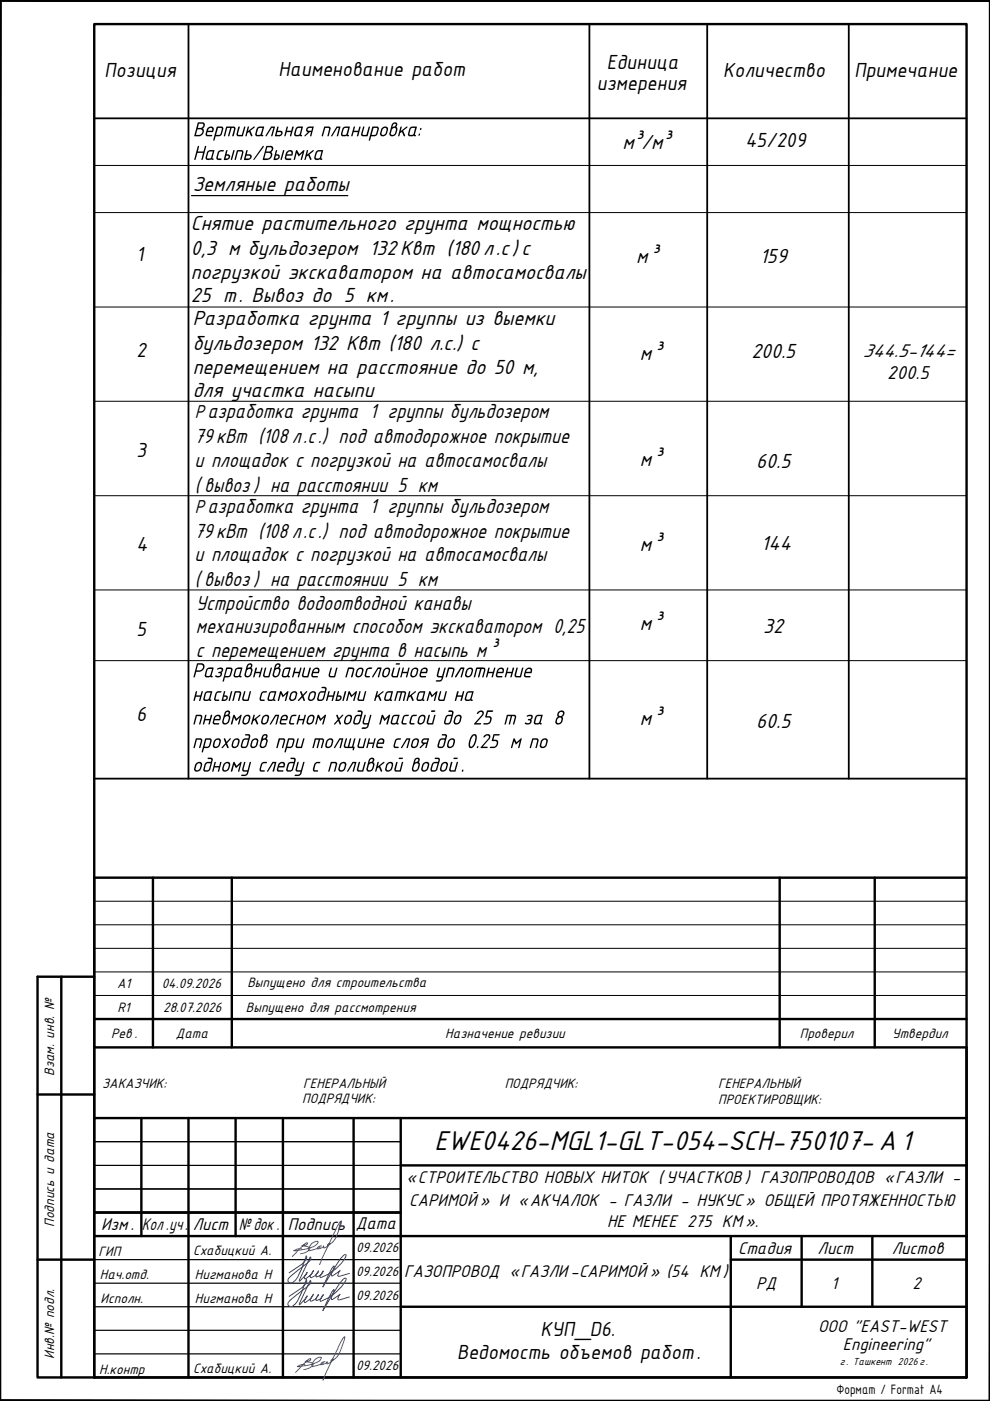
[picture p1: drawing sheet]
<svg xmlns="http://www.w3.org/2000/svg" width="210mm" height="297mm" viewBox="0 0 210 297" stroke-linecap="round" stroke-linejoin="round" font-family="sans-serif">
<!-- layer: _SHTAMP -->
<g fill="#000" stroke="#000" stroke-width=".21">
<path d="M0 .1l.2 .2h209.6zM0 .1h209.9l-.1 .2z"/>
<path d="M209.9 .1l-.1 .2v296.6zM209.9 .1v296.9l-.1-.1z"/>
<path d="M.2 .3l-.2 296.7 .2-.1zM0 .1l.2 .2-.2 296.7z"/>
<path d="M.2 296.9l209.7 .1-.1-.1zM.2 296.9l209.7 .1h-209.9z"/>
</g>
<g fill="none" stroke="#000" stroke-width=".51">
<path d="M20 5.1h184.9v286.9h-184.9zM13 207.1v84.9M20 207.1h-12v84.9h12M8 232.1h12M20 237.1h184.9v54.9h-184.9zM20 222.1v15M30 237.1v25M40 237.1v54.9M50 237.1v25M60 237.1v54.9M75 237.1v54.9M85 237.1v54.9"/>
<path d="M204.9 222.1v15M20 257.1h65M85 247.1h119.9M8 267.1h12M20 262.1h184.9M85 277.1h119.9M154.9 267.1h50M154.9 262.1v29.9M170 262.1v15M185 262.1v15"/>
</g>
<path d="M20 247.1h65M20 252.1h65M20 242h65M20 277.1h65M20 267.1h65M20 272.1h65M20 282.1h65M20 287h65" fill="none" stroke="#000" stroke-width=".25"/>
<!-- layer: SHTAMP -->
<path d="M32.4 186.1v36M49.1 186.1v36M165.3 186.1v36M185.5 186.1v36M204.9 186.1h-184.9v36h184.9M20 216.1h184.9" fill="none" stroke="#000" stroke-width=".51"/>
<path d="M20 196.1h184.9M20 191.1h184.9M20 211.1h184.9M20 206.1h184.9M20 201.1h184.9" fill="none" stroke="#000" stroke-width=".21"/>
<!-- layer: 0 -->
<path d="M40 5.1v160M125 5.1v160M149.9 5.1v160M180 5.1v160M20 25.1h184.9M20 165.1h184.9" fill="none" stroke="#000" stroke-width=".38"/>
<path d="M20 35.1h184.9M20 45.1h184.9M20 65.1h184.9M20 85.1h184.9M20 105.1h184.9M20 125.1h184.9M20 140.1h184.9" fill="none" stroke="#000" stroke-width=".21"/>
<path d="M40.6 41.5h33.1" fill="none" stroke="#000" stroke-width=".25"/>
<g fill="#000">
<path d="M62.7 31.9h.3l.5 .8 1-.9-.5 2.1h-.2v-.1l.3-1.4-.8 .8-.4-.8-.3 1.4-.2 .1h-.2zM65.1 31.9h.2l-.2 .9 1.2-1 .2 .1-.9 .9 .4 .9-.1 .2-.5-.9-.4 .2-.2 .7h-.3zM68.7 26.9l1.1-.1 .3 .3-.5 1.8h-.2l.4-1.6-.2-.2h-.6l-.5 1.8h-.3zM71.3 27l.1-.2 .8 .1-.5 2-.3-.1 .4-1.7h-.3l-1 1.7-.3 .1zM75 26.9h.3l-.2 .8h.8l.3-.8h.3l-.6 2h-.3l.3-.9h-.9l-.3 .9h-.2zM77 26.9h.3l-.4 1.4 .1 .3h.7l.4-1.7 .3-.1v.2l-.5 1.9h-1a.41 .41 0 0 1-.3-.6zM84.9 26.9l.3-.1-.2 1 1.2-1 .2 .1-.9 .8 .4 1.2h-.3l-.4-.9-.4 .2-.1 .7h-.3zM71.3 151.6h.3l.3 .7 .7-.8 .2 .1-.8 1 .3 .8-.1 .2h-.2l-.3-.7-.7 .7h-.2v-.1l.8-.9zM72 156.6h.8l-.5 1.9-.3 .1 .4-1.8h-.3l-1.1 1.8h-.2zM73.9 146.6h.3l.4 .8 .9-.9 .2 .1-.6 2-.2-.1 .4-1.4-.8 .8-.5-.8-.3 1.4-.3 .1zM73.3 156.6h.3l-.4 1.6 .5 .1 .5-1.6 .3-.2-.5 1.8h.6l.5-1.6 .3-.1-.5 1.7 .3 .1-.2 .7-.2-.1v-.4h-1.6l-.2-.1-.1-.5zM76.2 146.6h.3l-.4 1.5 .1 .2h.7l.4-1.6 .1-.2 .3 .1-.5 1.9-1 .1a.4 .4 0 0 1-.4-.6z"/>
<path d="M76.2 156.6h.3l-.4 1.5 .1 .2h.7l.4-1.6 .4-.1-.6 2h-1l-.3-.3zM77.3 151.6h.3l-.4 1.4 .1 .3h.7l.4-1.7 .3-.1v.2l-.6 2.5-.5 .3h-.8l-.1-.1 .2-.2h.8l.2-.6h-.8l-.2-.2zM78.1 156.6h.3l-.2 .8h1l.2-.8h.3l-.6 2h-.2l.2-.9h-1l-.2 .9h-.3zM79.9 146.5l.2 .1-.2 .9 1.4-1v.2l-.9 .7 .5 1-.2 .2h-.1l-.5-1-.3 .3-.2 .7h-.3zM80.9 151.6l.3-.1 .4 .9 .9-.9 .2 .1-.5 2h-.2l-.1-.1 .4-1.4-.8 .8-.4-.8-.4 1.4-.3 .1zM83.9 156.8l.4-.3 .7 .1-.1 .2h-.6l-.3 .3-.3 1.1 .8 .1v.2v.1h-.6a.46 .46 0 0 1-.5-.6zM84.2 146.5h1.6l.2 .2 .1 .4-.4 1.5h-.3l.4-1.5-.1-.3h-.4l-.6 1.8-.2-.1 .5-1.7h-.6l-.5 1.7-.3 .1zM85.3 141.6l.3-.1-.2 .9h1l.2-.8 .1-.1 .2 .1-.7 2-.1-.1 .2-.8h-1l-.2 .9-.3-.1zM85.5 151.8l.4-.3 .8 .1-.2 .2h-.6l-.2 .2-.3 1.2 .7 .1v.3h-.7l-.3-.2zM86.1 156.6h.9l-.5 2h-.3v-.1l.5-1.7h-.4l-1 1.7-.3 .1zM86.7 146.5l.3 .1-.2 .9 1.4-1v.2l-.9 .7 .4 1-.1 .2h-.2l-.4-1-.3 .3-.2 .7h-.3zM87.2 151.9l.4-.4 .8 .1-.2 .2h-.6l-.2 .2-.3 1.2 .7 .1v.3h-.7l-.3-.2z"/>
<path d="M91 146.5h.2l.5 .9 .8-.8 .3-.1-.6 2.1h-.2v-.1l.3-1.4-.8 .8-.4-.8-.3 1.4-.3 .1zM93 141.6h.3l-.4 1.4 .1 .3h.7l.5-1.7 .2-.1 .1 .2-.7 2.5-.5 .3h-.8l.1-.3h.7l.3-.2v-.4h-.8l-.2-.4zM95 141.6l1.1-.1a.41 .41 0 0 1 .3 .6l-.4 1.4-.3 .1 .4-1.6-.1-.2h-.8l-.4 1.7-.3 .1zM93.3 146.5l.3 .1-.4 1.4 .1 .3h.7l.4-1.7h.3l-.6 2h-1l-.2-.2zM96.9 146.6h.3l-.2 .8h.9l.3-.9 .2 .1-.6 2h-.2l.2-.9h-.9l-.2 .8-.3 .1zM97.6 141.6l.9-.1-.5 2-.3 .1 .4-1.8h-.3l-1 1.7-.3 .1v-.2zM101 141.5h1.5l.4 .2v.4l-.5 1.5-.2-.1 .4-1.4-.1-.3h-.4l-.5 1.8-.3-.1 .5-1.7h-.6l-.4 1.7-.3 .1zM103.5 141.6l.2-.1 .1 .1-.2 .8h.9l.3-.9h.2l-.6 2.1h-.2l.2-.9h-.9l-.2 .8-.3 .1zM104.6 155.6l1.4 .1-.2 .2h-.9l-.3 .9h.6l.3 .2v.9l-.7 .7h-1l.2-.3 1-.1 .3-.6a.33 .33 0 0 0-.3-.5h-.7zM107.5 141.6l.3-.1-.2 .9h.9l.2-.8h.3l-.6 2h-.2l.2-.9h-.9l-.2 .9h-.3zM109.5 141.6l.3-.1-.4 1.7 .2 .1h.6l.5-1.6 .2-.2 .1 .1-.6 2h-1l-.3-.3zM74.7 161.6h.9l-.5 2h-.3v-.1l.4-1.7h-.3l-1 1.7-.3 .1z"/>
<path d="M76.1 161.6h.3l-.4 1.4 .1 .3h.7l.5-1.7 .2-.1 .1 .2-.6 1.9h-1a.4 .4 0 0 1-.3-.6zM80.1 161.6l.2-.1-.2 1 1.2-1 .2 .1-.9 .8 .4 1.2h-.3l-.4-.9-.3 .2-.2 .7h-.3z"/>
<path d="M58.5 31.9h.3l-.3 .8 .7 .1 .1 .5-.5 .6h-.7l-.1-.1zM58.5 33l-.2 .6h.4a.3 .3 0 0 0 .3-.2 .3 .3 0 0 0-.2-.4zM60 31.9l.2-.1 .1 .1-.5 1.9-.2 .1-.1-.1z"/>
<path d="M61.1 32.2l-.3 .5h1a.38 .38 0 0 0-.1-.5 .38 .38 0 0 0-.4 0zM60.7 32.2l.6-.4 .5 .1 .3 .2-.1 .9h-1.2l-.1 .3 .1 .3h1l-.1 .3h-.9l-.4-.2v-.4z"/>
<path d="M67.4 32.2l-.5 1.1 .2 .3h.5l.2-.2 .4-1.3zM67.1 32l.4-.2h1l-.3 1.8a.22 .22 0 0 1-.1 .3 .22 .22 0 0 1-.3-.1l-.7 .1-.5-.3 .3-1.2z"/>
<path d="M73 27.2l-.4 1.1 .1 .3 .7-.1 .4-1.4zM72.7 27.1l.5-.3 1 .1-.5 1.7a.22 .22 0 0 1 .3 .2 .22 .22 0 0 1-.3 .2 .22 .22 0 0 1-.2-.2l-.8 .1a.46 .46 0 0 1-.4-.6z"/>
<path d="M79 26.9l1.1-.1 .2 .5-.3 1.2-.5 .4h-.8l-.2 .8-.2 .1-.1-.1zM79.2 27.1l-.4 1.5h.7l.3-.2 .2-1.2z"/>
<path d="M80.9 27.2l.5-.3 .5-.1 .4 .5-.3 1-.6 .6-.6-.1-.2-.3zM81.2 27.3l-.3 1a.48 .48 0 0 0 .5 .3 .48 .48 0 0 0 .4-.4l.2-.6a.4 .4 0 0 0-.3-.5 .4 .4 0 0 0-.5 .2z"/>
<path d="M83.4 26.4l-.2 .6 .4-.2a.3 .3 0 0 0 .4-.3 .3 .3 0 0 0-.5-.2zM83.1 26.3l.6-.4a.49 .49 0 0 1 .6 .4 .49 .49 0 0 1-.3 .6l.3 .5-.4 1.1-.5 .4-.6-.1-.3-.6zM83.1 27.4l-.2 .8a.45 .45 0 0 0 .5 .4 .45 .45 0 0 0 .4-.4l.1-.6a.42 .42 0 0 0-.3-.5 .42 .42 0 0 0-.5 .3z"/>
<path d="M87.2 27.2l-.4 1.1 .1 .3h.6l.2-.2 .3-1.3zM86.9 27.2l.4-.4 1.1 .1-.4 1.7a.2 .2 0 0 1 .1 .2 .2 .2 0 0 1-.1 .2 .2 .2 0 0 1-.2-.2l-1 .1-.2-.1-.1-.5z"/>
<path d="M88.8 28.3h.3l-.2 .5-.2-.2zM89.1 27.2l.3-.1-.2 .5-.2-.1z"/>
<path d="M73.3 151.9l.5-.4h.5l.3 .4-.2 1.2-.7 .5h-.4l-.4-.3zM73.6 152l-.4 .9a.47 .47 0 0 0 .5 .4 .47 .47 0 0 0 .5-.4l.1-.6a.38 .38 0 0 0-.2-.5 .38 .38 0 0 0-.5 .2z"/>
<path d="M75.9 150.7h.7a.41 .41 0 0 1 .3 .5l-.6 2.1-.4 .3-.9-.1-.1-.5 .4-1.2 .4-.3h.8v-.5l-.7-.1zM75.6 151.9l-.4 1.2 .1 .2h.6l.2-.3 .3-1.2z"/>
<path d="M80.4 157l-.2 .4h.9l.1-.4a.44 .44 0 0 0-.8 0zM80.2 156.9l.5-.4h.4l.4 .4-.1 .8h-1.3v.3l.1 .3 1 .1-.1 .2h-1l-.3-.2 .2-1.2z"/>
<path d="M81.4 141.9l.8-.4 .3 .1 .2 .3-.2 1.2-.7 .5h-.5l-.3-.4zM81.7 141.9l-.2 .4-.1 .6a.45 .45 0 0 0 .4 .5 .45 .45 0 0 0 .5-.5l.1-.6a.39 .39 0 0 0-.2-.5 .39 .39 0 0 0-.5 .1z"/>
<path d="M82 147l-.3 1.2 .7 .1 .3-.3 .3-1.2h-.7zM81.8 146.9l.5-.4 1 .1-.4 1.7a.19 .19 0 0 1 .2 .2 .19 .19 0 0 1-.2 .2 .19 .19 0 0 1-.2-.2l-1 .1-.3-.2z"/>
<path d="M83.6 151.8l-.2 .2-.3 1 .2 .3h.5l.2-.2 .4-1.3zM83.3 151.8l.4-.3 1 .1-.4 1.7a.21 .21 0 0 1 .1 .4 .2 .2 0 0 1-.3-.2l-1 .1-.3-.2 .3-1.4z"/>
<path d="M83.4 141.6l.3-.1-.4 1.7 .1 .1h.7l.4-1.6 .3-.2 .1 .1-.6 2h-1l-.3-.3zM83.9 140.7l.8-.1 .1 .2-.9 .1z"/>
<path d="M87.3 142l.8-.5 .4 .1 .2 .3-.2 1.1-.7 .6h-.6l-.2-.3zM87.6 142l-.3 .9a.47 .47 0 0 0 .5 .4 .47 .47 0 0 0 .4-.4l.1-.6a.39 .39 0 0 0-.2-.5 .39 .39 0 0 0-.5 .2z"/>
<path d="M87.5 156.9l.4-.3 .5-.1 .5 .5-.3 1.1-.7 .5-.6-.1-.2-.3zM87.7 157.1l-.3 .9a.48 .48 0 0 0 .5 .3 .48 .48 0 0 0 .4-.4l.2-.6a.44 .44 0 0 0-.3-.5 .44 .44 0 0 0-.5 .3z"/>
<path d="M88.9 151.8l.5-.3h.5l.3 .4-.3 1.3-.6 .4h-.4l-.4-.4 .2-.9zM89.1 152.1l-.2 .8a.45 .45 0 0 0 .4 .5 .45 .45 0 0 0 .4-.5l.2-.6a.44 .44 0 0 0-.3-.5 .44 .44 0 0 0-.5 .3z"/>
<path d="M89.5 156.9l.5-.4 1 .1-.6 2h-.2l.2-.9h-.3l-.9 .9h-.2l.7-.9-.4-.3zM89.8 156.9l-.2 .3 .1 .2h.8l.1-.6z"/>
<path d="M88.9 147l-.3 1.2 .6 .1 .3-.3 .3-1.2h-.7zM88.6 146.9l.5-.4 1.1 .1-.4 1.7a.19 .19 0 0 1 .2 .2 .19 .19 0 0 1-.2 .2 .19 .19 0 0 1-.2-.2l-1 .1-.3-.2z"/>
<path d="M89.6 142l-.2 .4h.9v-.1a.39 .39 0 0 0-.2-.5 .39 .39 0 0 0-.5 .2zM89.3 142l.8-.5 .5 .3v.9h-1.3l-.1 .3 .2 .3h.9v.3h-1.1l-.2-.2-.1-.4z"/>
<path d="M90.8 151.6h.3l-.3 1.5 .1 .2h.7l.4-1.6 .4-.1-.5 1.9-1 .1a.46 .46 0 0 1-.4-.6zM91.4 150.7l.8-.1 .1 .2-.8 .1z"/>
<path d="M93.7 155.6h.8l.3 .6-.6 2-.5 .4h-.7l-.2-.3 .2-1.3 .5-.4 .9-.1 .1-.3-.1-.3h-.7zM93.5 156.9l-.5 1.2 .2 .2h.5l.2-.2 .4-1.3z"/>
<path d="M95.1 156.9l.6-.4 .5 .1 .3 .3-.3 1.2-.6 .5h-.5l-.3-.3zM95.5 156.9l-.2 .2-.2 .8a.47 .47 0 0 0 .4 .4 .47 .47 0 0 0 .5-.4l.2-.7a.4 .4 0 0 0-.3-.4 .4 .4 0 0 0-.4 .1z"/>
<path d="M95.1 150.7h.7a.41 .41 0 0 1 .3 .5l-.6 2.1-.4 .3h-.7l-.3-.2v-.4l.4-1.1 .5-.4h.8v-.3v-.3h-.7zM94.8 151.9l-.4 1.3 .7 .1 .3-.3 .3-1.2z"/>
<path d="M96.5 152l.6-.5h.4l.4 .4-.3 1.2-.7 .5h-.4l-.3-.3zM96.7 152l-.2 .9v.2l.2 .2 .6-.2 .2-.8a.42 .42 0 0 0-.3-.5 .42 .42 0 0 0-.5 .2z"/>
<path d="M99.1 141.8l.6-.3 .4 .1 .2 .5-.3 1.1-.6 .4h-.5l-.3-.4 .2-.9zM99.3 142l-.4 .9a.45 .45 0 0 0 .5 .4 .45 .45 0 0 0 .4-.4l.2-.6a.4 .4 0 0 0-.2-.5 .4 .4 0 0 0-.5 .2z"/>
<path d="M99.1 147l-.3 1.2 .6 .1 .3-.2 .4-1.3zM98.9 146.9l.5-.4 1 .1-.4 1.7a.21 .21 0 0 1 .1 .4 .2 .2 0 0 1-.3-.2l-1 .1-.2-.2-.1-.3z"/>
<path d="M105.9 141.9l-.3 .5h.9l.1-.1a.39 .39 0 0 0-.2-.5 .39 .39 0 0 0-.5 .1zM105.5 141.9l.8-.4 .5 .3-.1 .9h-1.2l-.1 .4 .2 .2h.9l-.1 .3h-.9l-.4-.3z"/>
<path d="M111.8 142l-.3 .4h1v-.2a.42 .42 0 0 0-.3-.4 .42 .42 0 0 0-.4 .2zM111.5 141.9l.8-.4 .3 .1 .2 .3-.1 .8h-1.2l-.1 .3 .1 .3h.9l.1 .2-1 .1a.46 .46 0 0 1-.4-.6z"/>
<path d="M114.7 157l.7-.5 .5 .1 .2 .2-.1 1.2-.6 .6h-.6l-.3-.3zM115.2 156.9l-.3 .3-.1 .8a.45 .45 0 0 0 .4 .3 .45 .45 0 0 0 .5-.4l.1-.6a.38 .38 0 0 0-.2-.4 .38 .38 0 0 0-.4 0z"/>
<path d="M114 151.8l-.3 .2-.2 1 .1 .3 .7-.1 .4-1.4zM113.5 151.9l.5-.4 1.1 .1-.5 1.7a.22 .22 0 0 1 .2 .2 .22 .22 0 0 1-.2 .2 .22 .22 0 0 1-.2-.2l-.3 .1-.9-.1v-.4z"/>
<path d="M72.1 162l.6-.5 .5 .1 .2 .4-.2 1.1-.6 .5h-.6l-.2-.3-.1-.3zM72.5 161.9l-.4 1a.44 .44 0 0 0 .4 .4 .44 .44 0 0 0 .4-.4l.2-.6a.39 .39 0 0 0-.2-.4 .39 .39 0 0 0-.4 0z"/>
<path d="M78.5 161.1l-.2 .6 .4-.2a.3 .3 0 0 0 .4-.3 .3 .3 0 0 0-.4-.2zM78.4 160.8l.4-.2a.49 .49 0 0 1 .6 .4 .49 .49 0 0 1-.3 .6l.3 .5-.3 1.1-.5 .4h-.7l-.2-.2v-.5l.4-1.7zM78.4 162l-.4 .9a.45 .45 0 0 0 .5 .4 .45 .45 0 0 0 .4-.4l.2-.6a.39 .39 0 0 0-.2-.5 .39 .39 0 0 0-.5 .2z"/>
<path d="M82 161.9l.6-.4 .5 .1 .3 .3-.3 1.3-.6 .4h-.5l-.3-.4zM82.4 161.9l-.4 1a.44 .44 0 0 0 .4 .4 .44 .44 0 0 0 .5-.4l.2-.6a.4 .4 0 0 0-.2-.5 .4 .4 0 0 0-.5 .1z"/>
<path d="M84 161.6h.3l-.4 1.5 .1 .2h.8l.4-1.6 .1-.2 .2 .1-.6 2h-1l-.2-.2-.1-.4zM84.6 160.6h.8v.2l-.8 .1z"/>
<path d="M88.1 161.1l-.1 .6 .3-.2a.32 .32 0 0 0 .4-.1 .32 .32 0 0 0-.1-.4 .32 .32 0 0 0-.5 .1zM87.9 160.9l.4-.3h.4a.5 .5 0 0 1 .3 .5 .5 .5 0 0 1-.3 .5l.3 .4-.3 1.1-.4 .5h-.8l-.2-.3v-.4zM87.9 162l-.3 .9a.47 .47 0 0 0 .5 .4 .47 .47 0 0 0 .5-.4l.1-.6a.4 .4 0 0 0-.3-.5 .4 .4 0 0 0-.5 .2z"/>
<path d="M89.7 161.8l.6-.3h.3l.4 .4-.3 1.2-.6 .5h-.6l-.2-.5 .2-.9zM90 161.9l-.4 1a.44 .44 0 0 0 .5 .4 .44 .44 0 0 0 .4-.4l.2-.6a.39 .39 0 0 0-.2-.4 .39 .39 0 0 0-.5 0z"/>
<path d="M92.2 160.6h.6a.46 .46 0 0 1 .5 .6l-.6 2-.5 .4h-.7l-.2-.2v-.4l.3-1.1 .5-.4h.8l.1-.3-.1-.3h-.7zM91.9 161.9l-.3 1.3 .1 .1h.5l.3-.2 .3-1.3z"/>
<path d="M93.6 162l.6-.5 .6 .1 .2 .4-.3 1.1-.6 .5h-.6l-.2-.4zM93.9 162l-.3 .9a.44 .44 0 0 0 .4 .4 .44 .44 0 0 0 .5-.4l.2-.6a.39 .39 0 0 0-.3-.5 .39 .39 0 0 0-.5 .2z"/>
<path d="M95.6 161.6h.3l-.4 1.4 .1 .3h.8l.4-1.7h.3l-.5 2h-1a.4 .4 0 0 1-.4-.6zM96.2 160.7h.9l-.2 .2h-.7z"/>
</g>
<path d="M61.3 274.9l2.7-1.9 .9-1v-.7a18 18 0 0 1-2.3 5.2 .97 .97 0 0 1-1.3 .4l-.3-.3a1.14 1.14 0 0 1 .7-1.1l4-3.2a.58 .58 0 0 0 .1-.8l-2.3 5.1 1.5-1.5 .1-.4-.5 1v.5a2.86 2.86 0 0 0 1.9-1.8l-.8 1.1 .1 .3a1.03 1.03 0 0 0 1-.3l.7-1v.1a1.06 1.06 0 0 0-.5 1.1 1.61 1.61 0 0 0 1.5-1.2l-.6 1.1 .1 .3a4.9 4.9 0 0 0 2.7-1.8l.1-.7-.7 .9-1.6 3.6 3.6-5.9 .7-.8 .3-.2 .3 .1a9 9 0 0 1-3 3.7l-.1 .7 1.8-1.1a1.12 1.12 0 0 0-.4 1.2l2.4-.6M61.3 269.9l2.7-1.9 .9-1v-.7a18 18 0 0 1-2.3 5.2 .97 .97 0 0 1-1.3 .4l-.3-.3a1.14 1.14 0 0 1 .7-1.1l4-3.2 .2-.5-.1-.3-2.3 5.1 1.5-1.5 .1-.4-.5 1v.4a2.32 2.32 0 0 0 1.9-1.7l-.8 1.1 .1 .3a.97 .97 0 0 0 1-.3l.7-1v.1a1.06 1.06 0 0 0-.5 1.1 1.61 1.61 0 0 0 1.5-1.2l-.6 1.1 .1 .3a4.6 4.6 0 0 0 2.7-1.8l.1-.7a13.8 13.8 0 0 0-2.3 4.5l3.6-5.9 .7-.8 .3-.2 .3 .1a7.2 7.2 0 0 1-2.7 3.3 1.04 1.04 0 0 0-.4 1.1l1.8-1.1a1.12 1.12 0 0 0-.4 1.2l2.4-.6" fill="none" stroke="#00f" stroke-width=".21"/>
<path d="M63.7 265.8a2.91 2.91 0 0 0 2-1 1.21 1.21 0 0 0-1.5-.6l-.1-.1a.88 .88 0 0 0 1.1-.5l-.1-.1-.4 .1-2.7 2.8M67.8 264.3l.1 .1-.3 .2-2 .6a.79 .79 0 0 1 .1-1 1.35 1.35 0 0 1 1.8-.9l-.1 .1a3 3 0 0 1-2.3 1.4l-2.8 .4 .9-.4h.8M68.2 264.2a.7 .7 0 0 0-.9 .6l.8-.2 .5-.4 .1 .4 .8-.4 .5-.6-.5 .2v.2l.6-.4a2.77 2.77 0 0 0 1.5-2.1l.8-2.6-.4 .3-.6 1-3.6 7.8M64.4 290.4h.2a2.46 2.46 0 0 0 1.8-1.1 1.99 1.99 0 0 0-1.7-.6l.1-.1a.89 .89 0 0 0 1.1-.5l-.5 .1-2.7 2.8M68.5 288.9v.1l-.4 .2-1.8 .6a.79 .79 0 0 1 .1-1.1 1.45 1.45 0 0 1 1.8-.8 1.49 1.49 0 0 1-1.1 1l-2 .6-2.1 .2 .9-.4h.7M68.9 288.7a.76 .76 0 0 0-.9 .6l.8-.1 .5-.5v.3l.2 .2 .6-.3 .6-.7-.6 .3h.3a3.6 3.6 0 0 0 1.9-2.5l.8-2.6-.7 .9-3.9 8.3" fill="none" stroke="#003fff" stroke-width=".21"/>
<text font-size="6.4" x="92.1" y="243.8">EWE0426-MGL1-GLT-054-SCH-750107- А 1</text>
<g font-size="4.8">
<text x="40.9" y="28.9">Вертикальная планировка:</text>
<text x="40.9" y="33.9">Насыпь/Выемка</text>
<text x="132" y="31.6">м³/м³</text>
<text x="40.9" y="40.6">Земляные работы</text>
<text x="40.5" y="48.8">Снятие растительного грунта мощностью</text>
<text x="40.5" y="54.1">0,3 м бульдозером 132 Квт (180 л.с) с</text>
<text x="40.5" y="59.1">погрузкой экскаватором на автосамосвалы</text>
<text x="134.9" y="55.9">м³</text>
<text x="161.1" y="55.7">159</text>
<text x="40.5" y="64.1">25 т. Вывоз до 5 км.</text>
<text x="40.9" y="69">Разработка грунта 1 группы из выемки</text>
<text x="40.9" y="74.3">бульдозером 132 Квт (180 л.с.) с</text>
<text x="135.7" y="76.2">м³</text>
<text x="159.3" y="75.8">200.5</text>
<text x="40.9" y="79.3">перемещением на расстояние до 50 м,</text>
<text x="40.9" y="84.3">для участка насыпи</text>
<text x="41.2" y="94">79 кВт (108 л.с.) под автодорожное покрытие</text>
<text x="41.2" y="99">и площадок с погрузкой на автосамосвалы</text>
<text x="135.7" y="98.7">м³</text>
<text x="160.4" y="99.3">60.5</text>
<text x="41.3" y="104.3">( вывоз) на расстоянии 5 км</text>
<text x="41.2" y="114">79 кВт (108 л.с.) под автодорожное покрытие</text>
<text x="41.2" y="119">и площадок с погрузкой на автосамосвалы</text>
<text x="135.7" y="116.9">м³</text>
<text x="161.4" y="116.6">144</text>
<text x="41.3" y="124.3">( вывоз) на расстоянии 5 км</text>
<text x="41.5" y="129.2">Устройство водоотводной канавы</text>
<text x="41.5" y="134.2">механизированным способом экскаватором 0,25</text>
<text x="135.7" y="133.5">м³</text>
<text x="161.8" y="134.1">32</text>
<text x="40.7" y="143.6">Разравнивание и послойное уплотнение</text>
<text x="41.5" y="139.2">с перемещением грунта в насыпь м ³</text>
<text x="40.7" y="148.6">насыпи самоходными катками на</text>
<text x="40.7" y="153.6">пневмоколесном ходу массой до</text>
<text x="100.2" y="153.6">25 т за</text>
<text x="117.3" y="153.6">8</text>
<text x="135.7" y="153.7">м³</text>
<text x="160.4" y="154.3">60.5</text>
<text x="40.7" y="158.6">проходов при толщине слоя до</text>
<text x="98.8" y="158.6">0.25</text>
<text x="108" y="158.6">м по</text>
<text x="40.7" y="163.6">одному следу с поливкой водой</text>
<text x="97.6" y="163.6">.</text>
</g>
<g font-size="4.7">
<text x="22.2" y="16.2">Позиция</text>
<text x="59.1" y="16.2">Наименование работ</text>
<text x="128.7" y="14.7">Единица</text>
<text x="153.3" y="16.2">Количество</text>
<text x="181.1" y="16.2">Примечание</text>
<text x="126.5" y="19">измерения</text>
<text x="158" y="31.1">45/209</text>
<text x="28.9" y="55.4">1</text>
<text x="28.9" y="75.7">2</text>
<text x="28.9" y="96.9">3</text>
<text x="28.9" y="116.8">4</text>
<text x="28.9" y="134.9">5</text>
<text x="28.9" y="152.8">6</text>
<text x="114.6" y="283.2">КУП_D6.</text>
<text x="96.9" y="288.1">Ведомость объемов работ.</text>
</g>
<g font-size="4.4">
<text x="41.3" y="88.7">Разработка грунта 1 группы бульдозером</text>
<text x="41.3" y="108.7">Разработка грунта 1 группы бульдозером</text>
</g>
<g font-size="4.3">
<text x="183" y="75.7">344.5-144=</text>
<text x="188.1" y="80.2">200.5</text>
</g>
<g font-size="4">
<text x="86.2" y="250.8">«СТРОИТЕЛЬСТВО НОВЫХ НИТОК ( УЧАСТКОВ ) ГАЗОПРОВОДОВ «ГАЗЛИ -</text>
<text x="86.8" y="255.7">САРИМОЙ » И «АКЧАЛОК - ГАЗЛИ - НУКУС» ОБЩЕЙ ПРОТЯЖЕННОСТЬЮ</text>
<text x="21.4" y="260.8">Изм.</text>
<text x="30.1" y="260.8">Кол.уч.</text>
<text x="40.9" y="260.8">Лист</text>
<text x="50.7" y="260.8">№док.</text>
<text x="61" y="260.8">Подпись</text>
<text x="75.4" y="260.6">Дата</text>
<text x="128.7" y="260.3">НЕ МЕНЕЕ 275 КМ ».</text>
<text x="156.5" y="265.8">Стадия</text>
<text x="173.4" y="265.8">Лист</text>
<text x="189.1" y="265.8">Листов</text>
<text x="85.7" y="270.7">ГАЗОПРОВОД «ГАЗЛИ -САРИМОЙ » (54 КМ )</text>
<text x="160.3" y="273.3">РД</text>
<text x="176.2" y="273.3">1</text>
<text x="193.5" y="273.3">2</text>
<text x="173.5" y="282.3">OOO &quot;EAST-WEST</text>
<text x="178.7" y="286.3">Engineering&quot;</text>
</g>
<g font-size="3.2">
<text x="24.8" y="209.6">A1</text>
<text x="34.3" y="209.6">04.09.2026</text>
<text x="52.5" y="209.3">Выпущено для строительства</text>
<text x="24.9" y="214.6">R1</text>
<text x="34.6" y="214.6">28.07.2026</text>
<text x="52.2" y="214.6">Выпущено для рассмотрения</text>
<text x="23.5" y="220">Рев .</text>
<text x="37.3" y="220">Дата</text>
<text x="94.4" y="220">Назначение ревизии</text>
<text x="169.6" y="220">Проверил</text>
<text x="189.2" y="220">Утвердил</text>
<text x="11.5" y="228.1" transform="rotate(-90 11.5 228.1)">Взам. инв. №</text>
<text x="21.7" y="230.6">ЗАКАЗЧИК:</text>
<text x="64.1" y="233.9">ПОДРЯДЧИК:</text>
<text x="64.3" y="230.6">ГЕНЕРАЛЬНЫЙ</text>
<text x="107" y="230.6">ПОДРЯДЧИК:</text>
<text x="152.3" y="230.6">ГЕНЕРАЛЬНЫЙ</text>
<text x="152.3" y="234.1">ПРОЕКТИРОВЩИК:</text>
<text x="11.5" y="260.1" transform="rotate(-90 11.5 260.1)">Подпись и дата</text>
<text x="20.9" y="266.3">ГИП</text>
<text x="40.9" y="266.2">Схабицкий А.</text>
<text x="75.5" y="265.5">09.2026</text>
<text x="21.2" y="271.2">Нач.отд.</text>
<text x="41.3" y="271.2">Нигманова Н</text>
<text x="75.5" y="270.6">09.2026</text>
<text x="75.5" y="275.6">09.2026</text>
<text x="21.3" y="276.3">Исполн.</text>
<text x="41.3" y="276.2">Нигманова Н</text>
<text x="11.5" y="288.1" transform="rotate(-90 11.5 288.1)">Инв.№ подл.</text>
<text x="21" y="291.3">Н.контр</text>
<text x="40.9" y="291.2">Схабицкий А.</text>
<text x="75.5" y="290.6">09.2026</text>
</g>
<text font-size="3.1" x="177.3" y="295.6">Формат / Format А4</text>
<text font-size="2.4" x="178.1" y="289.3">г. Ташкент 2026г.</text>
</svg>
